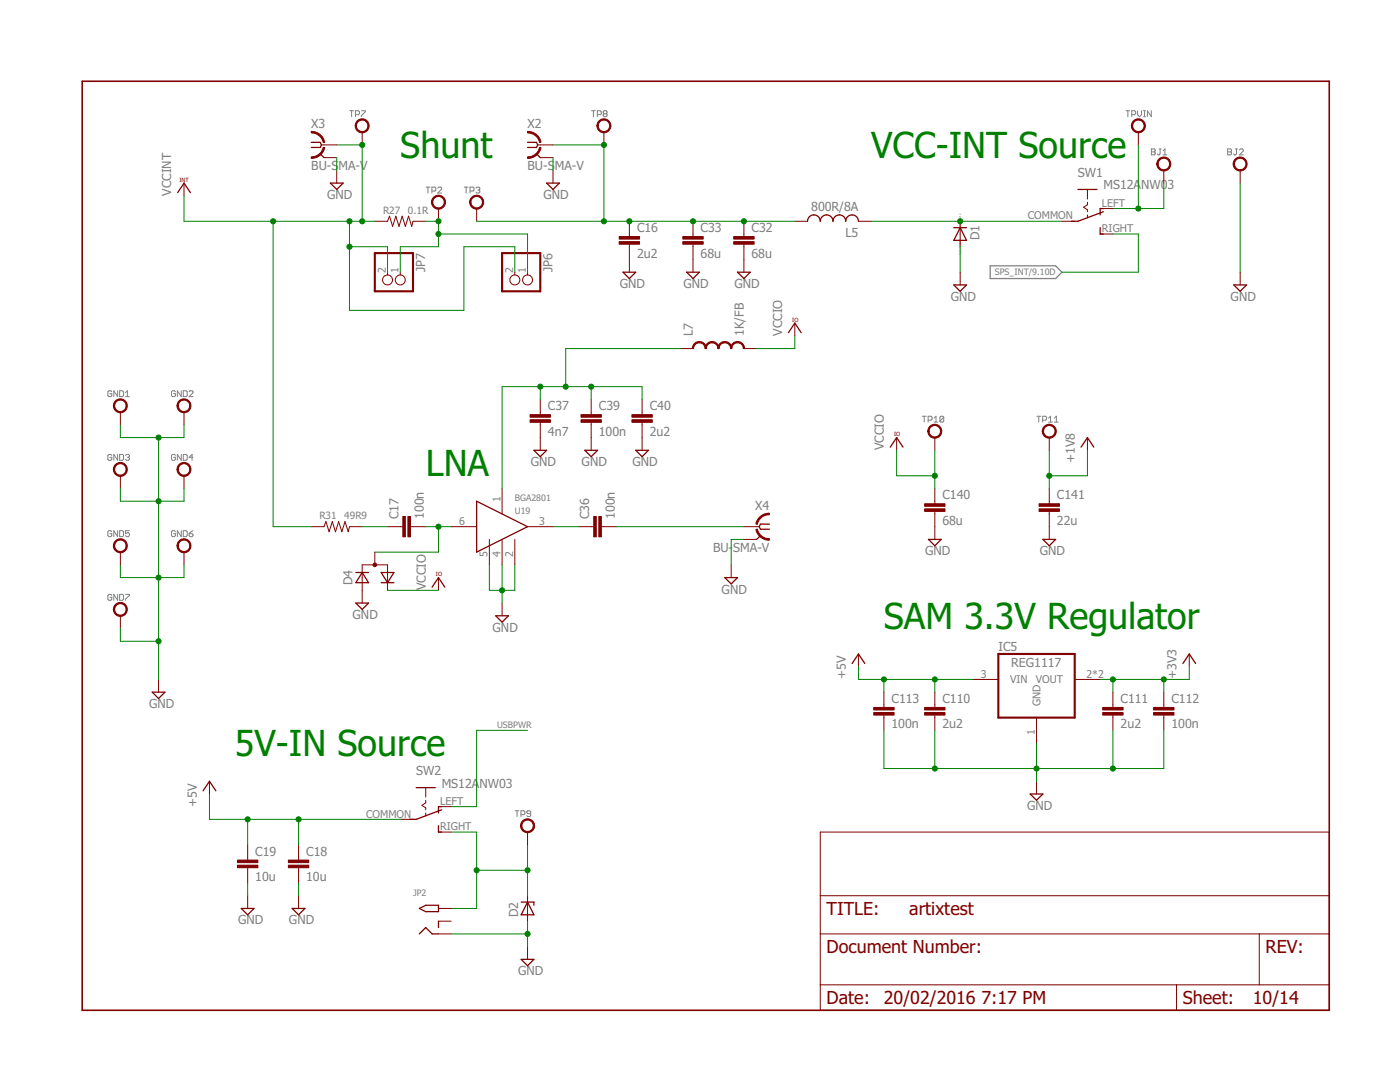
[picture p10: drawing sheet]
<svg xmlns="http://www.w3.org/2000/svg" width="279mm" height="216mm" viewBox="0 0 279 216" stroke-linecap="round" stroke-linejoin="round" font-family="sans-serif">
<g fill="none" stroke="#808080" stroke-width=".2">
<path d="M69.8 22.1h.8M70.2 22.1v1.2M71 22.9h.5l.2-.2v-.4l-.2-.2h-.5v1.2M72.1 22.1h.8v.2l-.8 .8v.2M85 37.3h.8M85.4 37.3v1.2M86.2 38.1h.6l.2-.2v-.4l-.2-.2h-.6v1.2M87.4 37.5l.1-.2h.4l.2 .2v.2l-.7 .8h.7M92.6 37.3h.8M93 37.3v1.2M93.8 38.1h.6l.2-.2v-.4l-.2-.2h-.6v1.2M95 37.5l.2-.2h.4l.2 .2-.2 .4"/>
<path d="M95.4 37.9h.2M95.6 37.9l.2 .2-.2 .4h-.4l-.2-.2M118 22.1h.8M118.4 22.1v1.2M119.2 22.9h.6l.2-.2v-.4l-.2-.2h-.6v1.2M120.6 22.7l-.2-.2 .2-.4h.4l.2 .2-.2 .4M120.6 22.7l-.2 .2 .2 .4h.4l.2-.2-.2-.4M120.6 22.7h.4M224.7 22.1h.8M225.1 22.1v1.2M225.9 22.9h.5l.3-.2v-.4l-.3-.2h-.5v1.2M227 22.1v.8l.4 .4 .4-.4v-.8"/>
<path d="M228.2 22.1h.4M228.2 23.3h.4M228.4 22.1v1.2M229.8 22.1v1.2l-.8-1.2v1.2M229.8 29.7h.6l.1 .2-.1 .4 .1 .4-.1 .2h-.6zM229.8 30.3h.6M231.3 29.7h.4M231.5 29.7v1l-.2 .2-.4-.2M232.1 30.9h.8M232.1 30.1l.4-.4v1.2M245 29.7h.6l.2 .2-.2 .4 .2 .4-.2 .2h-.6zM245 30.3h.6"/>
<path d="M246.6 29.7h.4M246.8 29.7v1l-.2 .2-.4-.2M247.4 29.9l.1-.2h.4l.2 .2v.2l-.7 .8h.7M22.3 78.2l-.2-.2h-.4l-.2 .2v.8l.2 .1h.4l.2-.1v-.5h-.4M23.5 78v1.1l-.8-1.1v1.1M23.9 78h.5l.3 .2v.8l-.3 .1h-.5zM25 79.1h.8M25 78.4l.4-.4v1.1M35 78.2l-.2-.2h-.4l-.2 .2v.8l.2 .1h.4l.2-.1v-.5h-.4M36.2 78v1.1l-.8-1.1v1.1M36.6 78h.5l.3 .2v.8l-.3 .1h-.5zM37.7 78.2l.2-.2h.4l.2 .2v.2l-.8 .7h.8"/>
<path d="M22.3 90.9l-.2-.2h-.4l-.2 .2v.8l.2 .1h.4l.2-.1v-.5h-.4M23.5 90.7v1.1l-.8-1.1v1.1M23.9 90.7h.5l.3 .2v.8l-.3 .1h-.5zM25 90.9l.2-.2h.4l.2 .2-.2 .3M25.4 91.2h.2M25.6 91.2l.2 .2-.2 .4h-.4l-.2-.1M35 90.9l-.2-.2h-.4l-.2 .2v.8l.2 .1h.4l.2-.1v-.5h-.4M36.2 90.7v1.1l-.8-1.1v1.1M36.6 90.7h.5l.3 .2v.8l-.3 .1h-.5zM38.5 91.2h-.8l.6-.5v1.1M184.1 83.1h.7M184.4 83.1v1.1"/>
<path d="M185.2 83.8h.6l.2-.2v-.4l-.2-.1h-.6v1.1M186.4 83.4l.4-.3v1.1M186.4 84.2h.8M188.3 83.2l-.1-.1h-.4l-.2 .1v.8M188.3 83.2v.8l-.1 .2h-.4l-.2-.2M188.3 83.2l-.7 .8M206.9 83.1h.8M207.3 83.1v1.1M208.1 83.8h.6l.2-.2v-.4l-.2-.1h-.6v1.1M209.3 84.2h.7M209.3 83.4l.4-.3v1.1M210.4 84.2h.8"/>
<path d="M210.4 83.4l.4-.3v1.1M22.3 106.1l-.2-.2h-.4l-.2 .2v.8l.2 .2h.4l.2-.2v-.4h-.4M22.3 118.8l-.2-.2h-.4l-.2 .2v.8l.2 .2h.4l.2-.2v-.4h-.4M23.5 105.9v1.2l-.8-1.2v1.2M23.5 118.6v1.2l-.8-1.2v1.2M23.9 105.9h.5l.3 .2v.8l-.3 .2h-.5zM23.9 118.6h.5l.3 .2v.8l-.3 .2h-.5zM25 118.6h.8v.2l-.8 .8v.2M25.8 105.9h-.8v.6l.4-.2 .4 .2v.4l-.2 .2h-.4l-.2-.2M35 106.1l-.2-.2h-.4l-.2 .2v.8l.2 .2h.4l.2-.2v-.4h-.4M36.2 105.9v1.2l-.8-1.2v1.2M36.6 105.9h.5l.3 .2v.8l-.3 .2h-.5z"/>
<path d="M37.7 106.5h.6l.2 .4-.2 .2h-.4l-.2-.2zM38.5 105.9l-.8 .6M102.8 161.8h.8M103.2 161.8v1.1M104 162.6h.6l.2-.3v-.3l-.2-.2h-.6v1.1M105.9 162.3h-.6l-.2-.1 .2-.4h.4l.2 .2v.8l-.2 .1h-.4l-.2-.1"/>
</g>
<path d="M197.6 53h13.1l1.2 1.3-1.2 1.3h-13.1z" fill="none" stroke="#808080" stroke-width=".25"/>
<path d="M16.4 16.2h248.9v185.4h-248.9z" fill="none" stroke="#800000" stroke-width=".32"/>
<g fill="none" stroke="#800000" stroke-width=".2">
<path d="M36.7 36.5v2.6M64.2 28.9h3M64.7 31.5h2.5M67.2 34v2.5M72.3 26.4v2.5M107.3 28.9h3.1M107.8 31.5h2.6M110.4 34v2.5M120.5 26.4v2.5M217 37.8v1.9M227.2 26.4v2.5M232.3 34v2.5"/>
<path d="M247.5 34v2.5M74.8 44.2h2.5l.4-1.1 .7 2.1 .6-2.1 .6 2.1 .7-2.1 .6 2.1 .6-2.1 .7 2.1 .2-1h2.6M77.3 54.3v.6M79.9 54.3v.6M87.5 41.6v2.6M95.1 41.6v2.6M102.7 54.3v.6M105.3 54.3v.6M125.6 44.2v3M125.6 48.7v5.6M138.3 44.2v3M138.3 48.7v5.6"/>
<path d="M148.5 44.2v3M148.5 48.7v5.6M158.6 44.2h2.6M171.3 44.2h2.6M191.6 44.2v5M191.6 54.3v2.6M211.9 44.2h2.6M217 40.3v.6l-.7 .5 .7 .5v.3M217 42.9v.6M219.6 46.7h2.5M219.6 41.6h2.5M247.5 54.3v2.6"/>
<path d="M107.8 79.7v3M118 79.7v3M128.1 79.7v3M135.8 69.6h2.5M148.5 69.6h2.5M158.6 64.5v2.5M24 82.2v2.6M24 94.9v2.6M36.7 82.2v2.6M36.7 94.9v2.6M100.2 97.5v5.1M107.8 84.3v5.6"/>
<path d="M118 84.3v5.6M128.1 84.3v5.6M178.9 87.3v2.6M186.6 87.3v2.6M186.6 97.5v3M209.4 87.3v2.6M209.4 97.5v3M217 87.3v2.6M24 110.2v2.5M36.7 110.2v2.5M62.1 105.1h2.6l.3-1 .7 2 .6-2 .7 2 .6-2 .6 2 .7-2 .6 2 .2-1h2.6M74.8 110.2v2.5"/>
<path d="M77.3 117.8v-5.1h-5v7.6M77.3 105.1h3.1M81.9 105.1h3.1M87.5 115.3v2.5M90 105.1h5.1M97.7 107.6v5.1M100.2 107.6v5.1M102.7 107.6v5.1M105.3 105.1h5.1M115.4 105.1h3.1M120 105.1h3.1M145.9 112.7v2.6"/>
<path d="M148.5 105.1h3M148.5 107.6h2.5M186.6 102v5.6M209.4 102v5.6M24 122.9v2.5M31.6 135.6v2.5M100.2 120.3v2.6M171.3 130.5v2.5M176.4 138.1v3.1M186.6 138.1v3.1M194.2 135.6h5M214.5 135.6h5.1"/>
<path d="M222.1 138.1v3.1M232.3 138.1v3.1M237.3 130.5v2.5M41.8 155.9v2.5M85 157.2v1.8M85 159.7v.5l-.8 .5 .8 .5v.4M176.4 142.7v3M186.6 142.7v3M206.9 143.2v5.1M206.9 155.9v2.5M222.1 142.7v3M232.3 142.7v3"/>
<path d="M49.4 168.6v3M49.4 173.1v3.1M49.4 178.7v2.6M59.6 168.6v3M59.6 173.1v3.1M59.6 178.7v2.6M79.9 163.5h2.5M85 162.2v.7M87.5 166h2.5M87.5 161h2.5M105.3 166v2.6M105.3 178.7v5.1"/>
<path d="M163.7 166h101.6v35.6h-101.6zM163.7 178.7h101.6M87.5 186.4h2.5M87.5 181.3h2.5M87.5 183.8h2.5M105.3 188.9v2.5M163.7 186.4h101.6M163.7 196.5h101.6M234.8 196.5v5.1M251.3 186.4v10.1"/>
<circle cx="77.3" cy="55.9" r=".99"/>
<circle cx="79.9" cy="55.9" r=".99"/>
<circle cx="102.7" cy="55.9" r=".99"/>
<circle cx="105.3" cy="55.9" r=".99"/>
</g>
<g fill="none" stroke="#800000" stroke-width=".25">
<path d="M35.5 38.4l1.2-1.9 1.3 1.9M62.1 28.4h1.8l.3 .5-.3 .5h-1.8M63.9 30.7l.8 .8M65.9 36.5h2.6l-1.3 1.3zM105.3 28.4h1.8l.2 .5-.2 .5h-1.8M107.1 30.7l.7 .8M109.1 36.5h2.5l-1.2 1.3zM215.1 37.8h3.8M124.3 54.3h2.6l-1.3 1.3zM137 54.3h2.6l-1.3 1.3zM147.2 54.3h2.5l-1.2 1.3zM161.2 44.2a1.27 1.27 0 0 1 1.2-1.3 1.27 1.27 0 0 1 1.3 1.3 1.27 1.27 0 0 1 1.3-1.3 1.27 1.27 0 0 1 1.2 1.3 1.27 1.27 0 0 1 1.3-1.3 1.27 1.27 0 0 1 1.3 1.3 1.27 1.27 0 0 1 1.3-1.3 1.27 1.27 0 0 1 1.2 1.3"/>
<path d="M190.4 56.9h2.5l-1.3 1.2zM190.4 45.4h2.5M191.6 45.4l1.3 2.6h-2.5zM219.6 45.4v1.3h.6M220.2 42.2l-5.1 2h-1.3M220.2 41.6h-.6v1.3M246.2 56.9h2.6l-1.3 1.2zM157.4 66.4l1.2-1.9 1.3 1.9M106.6 89.9h2.5l-1.3 1.2zM116.7 89.9h2.6l-1.3 1.2zM126.9 89.9h2.5l-1.3 1.2zM177.7 89.2l1.2-1.9 1.3 1.9"/>
<path d="M215.8 89.2l1.2-1.9 1.3 1.9M71 114.2h2.6M72.3 114.2l1.3 2.1h-2.6zM76.1 114.2h2.5l-1.3 2.1zM76.1 116.3h2.5M86.2 117.2l1.3-1.9 1.3 1.9M95.1 100l10.2 5.1-10.2 5.1zM144.7 115.3h2.5l-1.3 1.2zM151.8 106.9l-.8 .7M153.5 104.6h-1.7l-.3 .5 .3 .5h1.7M185.3 107.6h2.5l-1.2 1.3zM208.1 107.6h2.6l-1.3 1.3z"/>
<path d="M30.4 138.1h2.5l-1.3 1.3zM71 120.3h2.6l-1.3 1.3zM98.9 122.9h2.6l-1.3 1.2zM170.1 132.4l1.2-1.9 1.3 1.9M236.1 132.4l1.2-1.9 1.3 1.9M40.5 157.8l1.3-1.9 1.3 1.9M83.1 157.2h3.8M205.6 158.4h2.5l-1.2 1.3zM87.5 164.8v1.2h.6M88.1 161.6l-5 1.9h-1.3M88.1 161h-.6v1.2M48.2 181.3h2.5l-1.3 1.2z"/>
<path d="M58.3 181.3h2.6l-1.3 1.2zM83.7 181.3l1.3-.7h2.5v1.3h-2.5zM83.7 186.4l1.3-1.3 1.2 1.3h1.3M87.5 183.8v1.3M104 180h2.6v.6M104 191.4h2.6l-1.3 1.3zM105.3 180l1.3 2.5h-2.6z"/>
</g>
<g fill="#800000" stroke="#800000" stroke-width=".2">
<path d="M231.2 31.8a1.39 1.39 0 0 1 2.2 .2 1.39 1.39 0 0 1-.8 2.1 1.39 1.39 0 0 1-1.7-1.4h.2a1.15 1.15 0 0 1 1.6-1.1 1.15 1.15 0 0 1 .3 2 1.15 1.15 0 0 1-1.8-.6l-.1-.3h-.2z" fill-rule="evenodd"/>
<path d="M246.5 31.8a1.39 1.39 0 0 1 2.2 .2 1.39 1.39 0 0 1-.8 2.1 1.39 1.39 0 0 1-1.8-1.4h.3a1.15 1.15 0 0 1 1.6-1.1 1.15 1.15 0 0 1 .3 2 1.15 1.15 0 0 1-1.9-.6v-.3h-.3z" fill-rule="evenodd"/>
<path d="M105.3 26.2a2.67 2.67 0 0 1 2.7 2.2h-.3a2.4 2.4 0 0 0-2.4-1.9z" fill-rule="evenodd"/>
<path d="M105.3 31.3a2.4 2.4 0 0 0 2.4-1.9h.3a2.64 2.64 0 0 1-2.7 2.2z" fill-rule="evenodd"/>
<path d="M62.1 26.2a2.67 2.67 0 0 1 2.7 2.2h-.3a2.45 2.45 0 0 0-2.4-1.9z" fill-rule="evenodd"/>
<path d="M62.1 31.3a2.45 2.45 0 0 0 2.4-1.9h.3a2.69 2.69 0 0 1-2.7 2.2z" fill-rule="evenodd"/>
<path d="M86.5 39.4a1.4 1.4 0 0 1 2.2 .2 1.4 1.4 0 0 1-.8 2.1 1.4 1.4 0 0 1-1.8-1.4h.3a1.15 1.15 0 0 1 1.6-1 1.15 1.15 0 0 1 .3 1.9 1.15 1.15 0 0 1-1.9-.6v-.3h-.3z" fill-rule="evenodd"/>
<path d="M94.1 39.4a1.4 1.4 0 0 1 2.2 .2 1.4 1.4 0 0 1-.8 2.1 1.4 1.4 0 0 1-1.8-1.4h.3a1.15 1.15 0 0 1 1.6-1 1.15 1.15 0 0 1 .3 1.9 1.15 1.15 0 0 1-1.9-.6v-.3h-.3z" fill-rule="evenodd"/>
<path d="M151.6 103.1a2.58 2.58 0 0 1 1.9-.7v.3a2.39 2.39 0 0 0-2.3 1.9h-.3v-.3z" fill-rule="evenodd"/>
<path d="M150.9 105.6h.3a2.4 2.4 0 0 0 2.3 1.9v.3a2.68 2.68 0 0 1-2.6-2.2z" fill-rule="evenodd"/>
<path d="M71.2 24.2a1.4 1.4 0 0 1 2.3 .1 1.4 1.4 0 0 1-.8 2.1 1.4 1.4 0 0 1-1.8-1.3h.2a1.14 1.14 0 0 1 1.7-1 1.14 1.14 0 0 1 .2 2 1.14 1.14 0 0 1-1.8-.7l-.1-.3h-.2z" fill-rule="evenodd"/>
<path d="M119.5 24.2a1.39 1.39 0 0 1 2.2 .2 1.39 1.39 0 0 1-.8 2 1.39 1.39 0 0 1-1.8-1.3h.3a1.15 1.15 0 0 1 1.6-1.1 1.15 1.15 0 0 1 .3 1.9 1.15 1.15 0 0 1-1.9-.5v-.3h-.3z" fill-rule="evenodd"/>
<path d="M23 80a1.4 1.4 0 0 1 2.2 .2 1.4 1.4 0 0 1-.8 2.1 1.4 1.4 0 0 1-1.8-1.3h.3a1.14 1.14 0 0 1 1.6-1.1 1.14 1.14 0 0 1 .3 1.9 1.14 1.14 0 0 1-1.9-.5v-.3h-.3z" fill-rule="evenodd"/>
<path d="M35.7 80a1.4 1.4 0 0 1 2.2 .2 1.4 1.4 0 0 1-.8 2.1 1.4 1.4 0 0 1-1.8-1.3h.3a1.14 1.14 0 0 1 1.6-1.1 1.14 1.14 0 0 1 .3 1.9 1.14 1.14 0 0 1-1.9-.5v-.3h-.3z" fill-rule="evenodd"/>
<path d="M23 92.7a1.4 1.4 0 0 1 2.2 .2 1.4 1.4 0 0 1-.8 2.1 1.4 1.4 0 0 1-1.8-1.3h.3a1.14 1.14 0 0 1 1.6-1.1 1.14 1.14 0 0 1 .3 1.9 1.14 1.14 0 0 1-1.9-.5v-.3h-.3z" fill-rule="evenodd"/>
<path d="M35.7 92.7a1.4 1.4 0 0 1 2.2 .2 1.4 1.4 0 0 1-.8 2.1 1.4 1.4 0 0 1-1.8-1.3h.3a1.14 1.14 0 0 1 1.6-1.1 1.14 1.14 0 0 1 .3 1.9 1.14 1.14 0 0 1-1.9-.5v-.3h-.3z" fill-rule="evenodd"/>
<path d="M23 107.9a1.39 1.39 0 0 1 2.2 .3 1.39 1.39 0 0 1-.8 2 1.39 1.39 0 0 1-1.8-1.3h.3a1.14 1.14 0 0 1 1.6-1 1.14 1.14 0 0 1 .3 1.9 1.14 1.14 0 0 1-1.9-.6v-.3h-.3z" fill-rule="evenodd"/>
<path d="M35.7 107.9a1.39 1.39 0 0 1 2.2 .3 1.39 1.39 0 0 1-.8 2 1.39 1.39 0 0 1-1.8-1.3h.3a1.14 1.14 0 0 1 1.6-1 1.14 1.14 0 0 1 .3 1.9 1.14 1.14 0 0 1-1.9-.6v-.3h-.3z" fill-rule="evenodd"/>
<path d="M23 120.6a1.39 1.39 0 0 1 2.2 .3 1.39 1.39 0 0 1-.8 2 1.39 1.39 0 0 1-1.8-1.3h.3a1.14 1.14 0 0 1 1.6-1.1 1.14 1.14 0 0 1 .3 1.9 1.14 1.14 0 0 1-1.9-.5v-.3h-.3z" fill-rule="evenodd"/>
<path d="M226.2 24.2a1.4 1.4 0 0 1 2.2 .2 1.4 1.4 0 0 1-.8 2.1 1.4 1.4 0 0 1-1.8-1.4h.2a1.15 1.15 0 0 1 1.6-1.1 1.15 1.15 0 0 1 .3 1.9 1.15 1.15 0 0 1-1.8-.5l-.1-.3h-.2z" fill-rule="evenodd"/>
<path d="M104.3 163.8a1.4 1.4 0 0 1 2.2 .2 1.4 1.4 0 0 1-.8 2.1 1.4 1.4 0 0 1-1.8-1.3h.2a1.15 1.15 0 0 1 1.7-1.1 1.15 1.15 0 0 1 .2 1.9 1.15 1.15 0 0 1-1.8-.5l-.1-.3h-.2z" fill-rule="evenodd"/>
<path d="M138.6 68.6l.5-.4h.5v.2l-.7 .2-.4 .4-.1 .6h-.2v-.5z" fill-rule="evenodd"/>
<path d="M139.6 68.2a1.37 1.37 0 0 1 1.4 1.4h-.3l-.2-.8-.4-.3-.5-.1z" fill-rule="evenodd"/>
<path d="M141.1 68.6l.5-.4h.5v.2l-.7 .2-.3 .4-.1 .6h-.3l.1-.5z" fill-rule="evenodd"/>
<path d="M142.1 68.2a1.37 1.37 0 0 1 1.4 1.4h-.2l-.3-.8-.4-.3-.5-.1z" fill-rule="evenodd"/>
<path d="M143.7 68.6l.5-.4h.5v.2l-.8 .2-.3 .4-.1 .6h-.2v-.5z" fill-rule="evenodd"/>
<path d="M144.7 68.2a1.37 1.37 0 0 1 1.3 1.4h-.2l-.3-.8-.4-.3-.4-.1z" fill-rule="evenodd"/>
<path d="M146.2 68.6l.5-.4h.5v.2l-.7 .2-.3 .4-.2 .6h-.2l.1-.5z" fill-rule="evenodd"/>
<path d="M147.2 68.2a1.37 1.37 0 0 1 1.4 1.4h-.3l-.2-.8-.4-.3-.5-.1z" fill-rule="evenodd"/>
<path d="M185.5 85.1a1.4 1.4 0 0 1 2.2 .2 1.4 1.4 0 0 1-.7 2.1 1.4 1.4 0 0 1-1.8-1.4h.2a1.14 1.14 0 0 1 1.7-.9 1.14 1.14 0 0 1 .1 1.9 1.14 1.14 0 0 1-1.8-.7v-.3h-.2z" fill-rule="evenodd"/>
<path d="M208.4 85.1a1.4 1.4 0 0 1 2.2 .2 1.4 1.4 0 0 1-.8 2.1 1.4 1.4 0 0 1-1.8-1.4h.3a1.15 1.15 0 0 1 1.6-1 1.15 1.15 0 0 1 .3 1.9 1.15 1.15 0 0 1-1.9-.6v-.3h-.3z" fill-rule="evenodd"/>
<circle cx="74.8" cy="112.7" r=".36"/>
</g>
<g fill="#800000" stroke="#800000" stroke-width=".2">
<path d="M57.6 172.6h4v.5h-4z"/>
<path d="M57.6 171.6h4v.5h-4z"/>
<path d="M47.4 172.6h4.1v.5h-4.1z"/>
<path d="M47.4 171.6h4.1v.5h-4.1z"/>
<path d="M146.4 48.2h4.1v.5h-4.1z"/>
<path d="M146.4 47.2h4.1v.5h-4.1z"/>
<path d="M136.3 48.2h4v.5h-4z"/>
<path d="M136.3 47.2h4v.5h-4z"/>
<path d="M123.6 48.2h4v.5h-4z"/>
<path d="M123.6 47.2h4v.5h-4z"/>
<path d="M81.4 103.1h.5v4h-.5z"/>
<path d="M80.4 103.1h.5v4h-.5z"/>
<path d="M119.5 103.1h.5v4h-.5z"/>
<path d="M118.5 103.1h.5v4h-.5z"/>
<path d="M105.8 83.8h4.1v.5h-4.1z"/>
<path d="M105.8 82.7h4.1v.5h-4.1z"/>
<path d="M116 83.8h4v.5h-4z"/>
<path d="M116 82.7h4v.5h-4z"/>
<path d="M126.1 83.8h4.1v.5h-4.1z"/>
<path d="M126.1 82.7h4.1v.5h-4.1z"/>
<path d="M184.5 142.2h4.1v.5h-4.1z"/>
<path d="M184.5 141.2h4.1v.5h-4.1z"/>
<path d="M220.1 142.2h4v.5h-4z"/>
<path d="M220.1 141.2h4v.5h-4z"/>
<path d="M230.2 142.2h4.1v.5h-4.1z"/>
<path d="M230.2 141.2h4.1v.5h-4.1z"/>
<path d="M174.4 142.2h4v.5h-4z"/>
<path d="M174.4 141.2h4v.5h-4z"/>
<path d="M184.5 101.5h4.1v.5h-4.1z"/>
<path d="M184.5 100.5h4.1v.5h-4.1z"/>
<path d="M207.4 101.5h4v.5h-4z"/>
<path d="M207.4 100.5h4v.5h-4z"/>
</g>
<path d="M74.8 50.5h7.6v7.6h-7.6zM100.2 50.5h7.6v7.6h-7.6zM199.2 130.5h15.3v12.7h-15.3z" fill="none" stroke="#800000" stroke-width=".42"/>
<g fill="none" stroke="#008000" stroke-width=".2">
<path d="M36.7 39.1v5.1h38.1M67.2 31.5v2.5M67.2 28.9h5.1v15.3M110.4 31.5v2.5M110.4 28.9h10.1v15.3M227.2 28.9v12.7M232.3 36.5v5.1h-10.2M247.5 36.5v17.8M54.5 44.2v60.9h7.6M69.7 44.2v17.7h22.9v-12.7h10.1v5.1M69.7 49.2h7.6v5.1M85 44.2h2.5v5h-7.6v5.1"/>
<path d="M87.5 46.7h17.8v7.6M95.1 44.2h63.5M173.9 44.2h38M191.6 49.2v5.1M222.1 46.7h5.1v7.6h-15.3M107.8 77.2v2.5M118 77.2v2.5M128.1 79.7v-2.5h-27.9v20.3M135.8 69.6h-22.9v7.6M158.6 67v2.6h-7.6M24 84.8v2.5h12.7v-2.5M24 97.5v2.5h12.7v-2.5"/>
<path d="M31.6 87.3v48.3M178.9 89.9v5h7.7M186.6 89.9v7.6M209.4 89.9v7.6M217 89.9v5h-7.6M24 112.7v2.6h12.7v-2.6M72.3 105.1h5M77.3 117.8h10.2M85 105.1h5M87.5 105.1v5.1h-12.7M97.7 112.7v5.1h5v-5.1M100.2 112.7v7.6"/>
<path d="M110.4 105.1h5M123.1 105.1h25.4M148.5 107.6h-2.6v5.1M24 125.4v2.6h7.6M171.3 133v2.6h22.9M176.4 135.6v2.5M186.6 135.6v2.5M222.1 135.6v2.5M232.3 135.6v2.5M237.3 133v2.6h-17.7M41.8 158.4v5.1h38.1M105.3 145.7h-10.2v15.3h-5.1"/>
<path d="M176.4 145.7v7.7h55.9v-7.7M186.6 145.7v7.7M206.9 148.3v7.6M222.1 145.7v7.7M49.4 163.5v5.1M49.4 176.2v2.5M59.6 163.5v5.1M59.6 176.2v2.5M90 166h5.1v15.3h-5.1M95.1 173.7h10.2M105.3 168.6v10.1M90 186.4h15.3"/>
<path d="M105.3 183.8v5.1"/>
</g>
<g fill="#008000" stroke="#008000" stroke-width=".2">
<circle cx="227.2" cy="41.6" r=".51"/>
<circle cx="105.3" cy="186.4" r=".51"/>
<circle cx="100.2" cy="117.8" r=".51"/>
<circle cx="186.6" cy="153.4" r=".51"/>
<circle cx="206.9" cy="153.4" r=".51"/>
<circle cx="222.1" cy="153.4" r=".51"/>
<circle cx="31.6" cy="115.3" r=".51"/>
<circle cx="31.6" cy="100" r=".51"/>
<circle cx="31.6" cy="87.3" r=".51"/>
<circle cx="31.6" cy="128" r=".51"/>
<circle cx="191.6" cy="44.2" r=".51"/>
<circle cx="95.1" cy="173.7" r=".51"/>
<circle cx="105.3" cy="173.7" r=".51"/>
<circle cx="49.4" cy="163.5" r=".51"/>
<circle cx="59.6" cy="163.5" r=".51"/>
<circle cx="186.6" cy="135.6" r=".51"/>
<circle cx="176.4" cy="135.6" r=".51"/>
<circle cx="148.5" cy="44.2" r=".51"/>
<circle cx="138.3" cy="44.2" r=".51"/>
<circle cx="125.6" cy="44.2" r=".51"/>
<circle cx="120.5" cy="44.2" r=".51"/>
<circle cx="120.5" cy="28.9" r=".51"/>
<circle cx="87.5" cy="44.2" r=".51"/>
<circle cx="87.5" cy="46.7" r=".51"/>
<circle cx="87.5" cy="105.1" r=".51"/>
<circle cx="118" cy="77.2" r=".51"/>
<circle cx="107.8" cy="77.2" r=".51"/>
<circle cx="112.9" cy="77.2" r=".51"/>
<circle cx="186.6" cy="94.9" r=".51"/>
<circle cx="72.3" cy="44.2" r=".51"/>
<circle cx="69.7" cy="44.2" r=".51"/>
<circle cx="54.5" cy="44.2" r=".51"/>
<circle cx="69.7" cy="49.2" r=".51"/>
<circle cx="72.3" cy="28.9" r=".51"/>
<circle cx="222.1" cy="135.6" r=".51"/>
<circle cx="232.3" cy="135.6" r=".51"/>
<circle cx="209.4" cy="94.9" r=".51"/>
</g>
<g font-size="7.2" fill="#008000">
<text x="79.9" y="31.5">Shunt</text>
<text x="173.9" y="31.5">VCC-INT Source</text>
<text x="85" y="94.9">LNA</text>
<text x="176.4" y="125.4">SAM 3.3V Regulator</text>
<text x="46.9" y="150.8">5V-IN Source</text>
</g>
<g font-size="3.6" fill="#800000">
<text x="165" y="182.5">TITLE:</text>
<text x="181.5" y="182.5">artixtest</text>
<text x="165" y="190.2">Document Number:</text>
<text x="252.6" y="190.2">REV:</text>
<text x="165" y="200.3">Date:</text>
<text x="176.4" y="200.3">20/02/2016</text>
<text x="195.8" y="200.3">7:17 PM</text>
<text x="236.1" y="200.3">Sheet:</text>
<text x="250" y="200.3">10/14</text>
</g>
<g font-size="2.5" fill="#808080">
<text x="62.1" y="25.6">X3</text>
<text x="105.3" y="25.6">X2</text>
<text x="62.1" y="34">BU-S</text>
<text x="67.5" y="34">MA-V</text>
<text x="105.3" y="34">BU-S</text>
<text x="110.7" y="34">MA-V</text>
<text x="215.1" y="35.3">SW1</text>
<text x="34.2" y="39.1" transform="rotate(-90 34.2 39.1)">VCCINT</text>
<text x="65.3" y="39.7">GND</text>
<text x="108.5" y="39.7">GND</text>
<text x="220.2" y="37.8">MS12A</text>
<text x="227.7" y="37.8">NW0</text>
<text x="233" y="37.8">3</text>
<text x="127.1" y="46.3">C16</text>
<text x="139.8" y="46.3">C33</text>
<text x="150" y="46.3">C32</text>
<text x="161.9" y="42.1">800R/8A</text>
<text x="168.7" y="47.2">L5</text>
<text x="195.5" y="48" transform="rotate(-90 195.5 48)">D1</text>
<text x="127.1" y="51.4">2u2</text>
<text x="139.8" y="51.4">68u</text>
<text x="150" y="51.4">68u</text>
<text x="84.8" y="54.3" transform="rotate(-90 84.8 54.3)">JP7</text>
<text x="110.2" y="54.3" transform="rotate(-90 110.2 54.3)">JP6</text>
<text x="123.7" y="57.5">GND</text>
<text x="136.4" y="57.5">GND</text>
<text x="146.6" y="57.5">GND</text>
<text x="189.7" y="60">GND</text>
<text x="245.6" y="60">GND</text>
<text x="138.3" y="67" transform="rotate(-90 138.3 67)">L7</text>
<text x="148.5" y="67" transform="rotate(-90 148.5 67)">1K/FB</text>
<text x="156.1" y="67" transform="rotate(-90 156.1 67)">VCCIO</text>
<text x="109.4" y="81.9">C37</text>
<text x="119.5" y="81.9">C39</text>
<text x="129.7" y="81.9">C40</text>
<text x="109.4" y="86.9">4n7</text>
<text x="119.5" y="86.9">100n</text>
<text x="129.7" y="86.9">2u2</text>
<text x="176.4" y="89.9" transform="rotate(-90 176.4 89.9)">VCCIO</text>
<text x="105.9" y="93">GND</text>
<text x="116.1" y="93">GND</text>
<text x="126.2" y="93">GND</text>
<text x="214.5" y="92.4" transform="rotate(-90 214.5 92.4)">+1V8</text>
<text x="150.7" y="101.8">X4</text>
<text x="188.1" y="99.6">C140</text>
<text x="210.9" y="99.6">C141</text>
<text x="79.5" y="103.6" transform="rotate(-90 79.5 103.6)">C17</text>
<text x="84.6" y="103.6" transform="rotate(-90 84.6 103.6)">100n</text>
<text x="117.6" y="103.6" transform="rotate(-90 117.6 103.6)">C36</text>
<text x="122.7" y="103.6" transform="rotate(-90 122.7 103.6)">100n</text>
<text x="188.1" y="104.7">68u</text>
<text x="210.9" y="104.7">22u</text>
<text x="142.3" y="110.2">BU-</text>
<text x="146.3" y="110.2">SMA-V</text>
<text x="184.6" y="110.8">GND</text>
<text x="207.5" y="110.8">GND</text>
<text x="70.4" y="116.8" transform="rotate(-90 70.4 116.8)">D4</text>
<text x="85" y="117.8" transform="rotate(-90 85 117.8)">VCCIO</text>
<text x="144" y="118.4">GND</text>
<text x="70.4" y="123.5">GND</text>
<text x="98.3" y="126">GND</text>
<text x="199.3" y="129.9">IC5</text>
<text x="168.8" y="135.6" transform="rotate(-90 168.8 135.6)">+5V</text>
<text x="201.8" y="133">REG1117</text>
<text x="234.8" y="135.6" transform="rotate(-90 234.8 135.6)">+3V3</text>
<text x="29.7" y="141.3">GND</text>
<text x="177.9" y="140.3">C113</text>
<text x="188.1" y="140.3">C110</text>
<text x="223.6" y="140.3">C111</text>
<text x="233.8" y="140.3">C112</text>
<text x="177.9" y="145.3">100n</text>
<text x="188.1" y="145.3">2u2</text>
<text x="223.6" y="145.3">2u2</text>
<text x="233.8" y="145.3">100n</text>
<text x="83.1" y="154.6">SW2</text>
<text x="39.3" y="161" transform="rotate(-90 39.3 161)">+5V</text>
<text x="88.1" y="157.2">MS12A</text>
<text x="95.7" y="157.2">NW03</text>
<text x="205" y="161.6">GND</text>
<text x="50.9" y="170.7">C19</text>
<text x="61.1" y="170.7">C18</text>
<text x="50.9" y="175.8">10u</text>
<text x="61.1" y="175.8">10u</text>
<text x="47.5" y="184.5">GND</text>
<text x="57.7" y="184.5">GND</text>
<text x="103.4" y="183.1" transform="rotate(-90 103.4 183.1)">D2</text>
<text x="103.4" y="194.6">GND</text>
</g>
<g font-size="2.1" fill="#808080">
<text x="219.9" y="41.3">LEFT</text>
<text x="205.1" y="43.8">COMMON</text>
<text x="219.9" y="46.3">RIGHT</text>
<text x="77" y="54.5" transform="rotate(-90 77 54.5)">2</text>
<text x="79.5" y="54.5" transform="rotate(-90 79.5 54.5)">1</text>
<text x="102.4" y="54.5" transform="rotate(-90 102.4 54.5)">2</text>
<text x="104.9" y="54.5" transform="rotate(-90 104.9 54.5)">1</text>
<text x="99.9" y="100.2" transform="rotate(-90 99.9 100.2)">1</text>
<text x="91.6" y="104.7">6</text>
<text x="107.6" y="104.7">3</text>
<text x="97.3" y="111.1" transform="rotate(-90 97.3 111.1)">5</text>
<text x="99.9" y="111.1" transform="rotate(-90 99.9 111.1)">4</text>
<text x="102.4" y="111.1" transform="rotate(-90 102.4 111.1)">2</text>
<text x="195.7" y="135.2">3</text>
<text x="201.6" y="136.3">VIN</text>
<text x="206.7" y="136.3">VOUT</text>
<text x="216.8" y="135.2">2*2</text>
<text x="207.6" y="140.8" transform="rotate(-90 207.6 140.8)">GND</text>
<text x="206.5" y="146.7" transform="rotate(-90 206.5 146.7)">1</text>
<text x="87.9" y="160.6">LEFT</text>
<text x="73.1" y="163.1">COMMON</text>
<text x="87.9" y="165.7">RIGHT</text>
</g>
<g font-size="2" fill="#808080">
<text x="76.4" y="42.6">R27</text>
<text x="81.4" y="42.6">0.1R</text>
<text x="63.7" y="103.6">R31</text>
<text x="68.7" y="103.6">49R9</text>
</g>
<g font-size="1.8" fill="#808080">
<text x="198.5" y="54.9">SPS_INT/9.10D</text>
<text x="102.7" y="100">BGA2801</text>
<text x="102.7" y="102.6">U19</text>
<text x="99.2" y="145.2">USBPWR</text>
<text x="82.4" y="178.7">JP2</text>
</g>
<g font-size="1.1" fill="#800000">
<text x="35.8" y="36.3">INT</text>
<text x="158.1" y="64.2">IO</text>
<text x="178.4" y="87.1">IO</text>
<text x="87" y="115">IO</text>
</g>
<g font-size=".6" fill="#808080">
<text x="191.8" y="47.9" transform="rotate(-90 191.8 47.9)">1</text>
<text x="191.8" y="45.8" transform="rotate(-90 191.8 45.8)">SpiceO</text>
<text x="191.8" y="44" transform="rotate(-90 191.8 44)">rder 2</text>
<text x="191.8" y="50.8" transform="rotate(-90 191.8 50.8)">SpiceOrder</text>
</g>
</svg>
